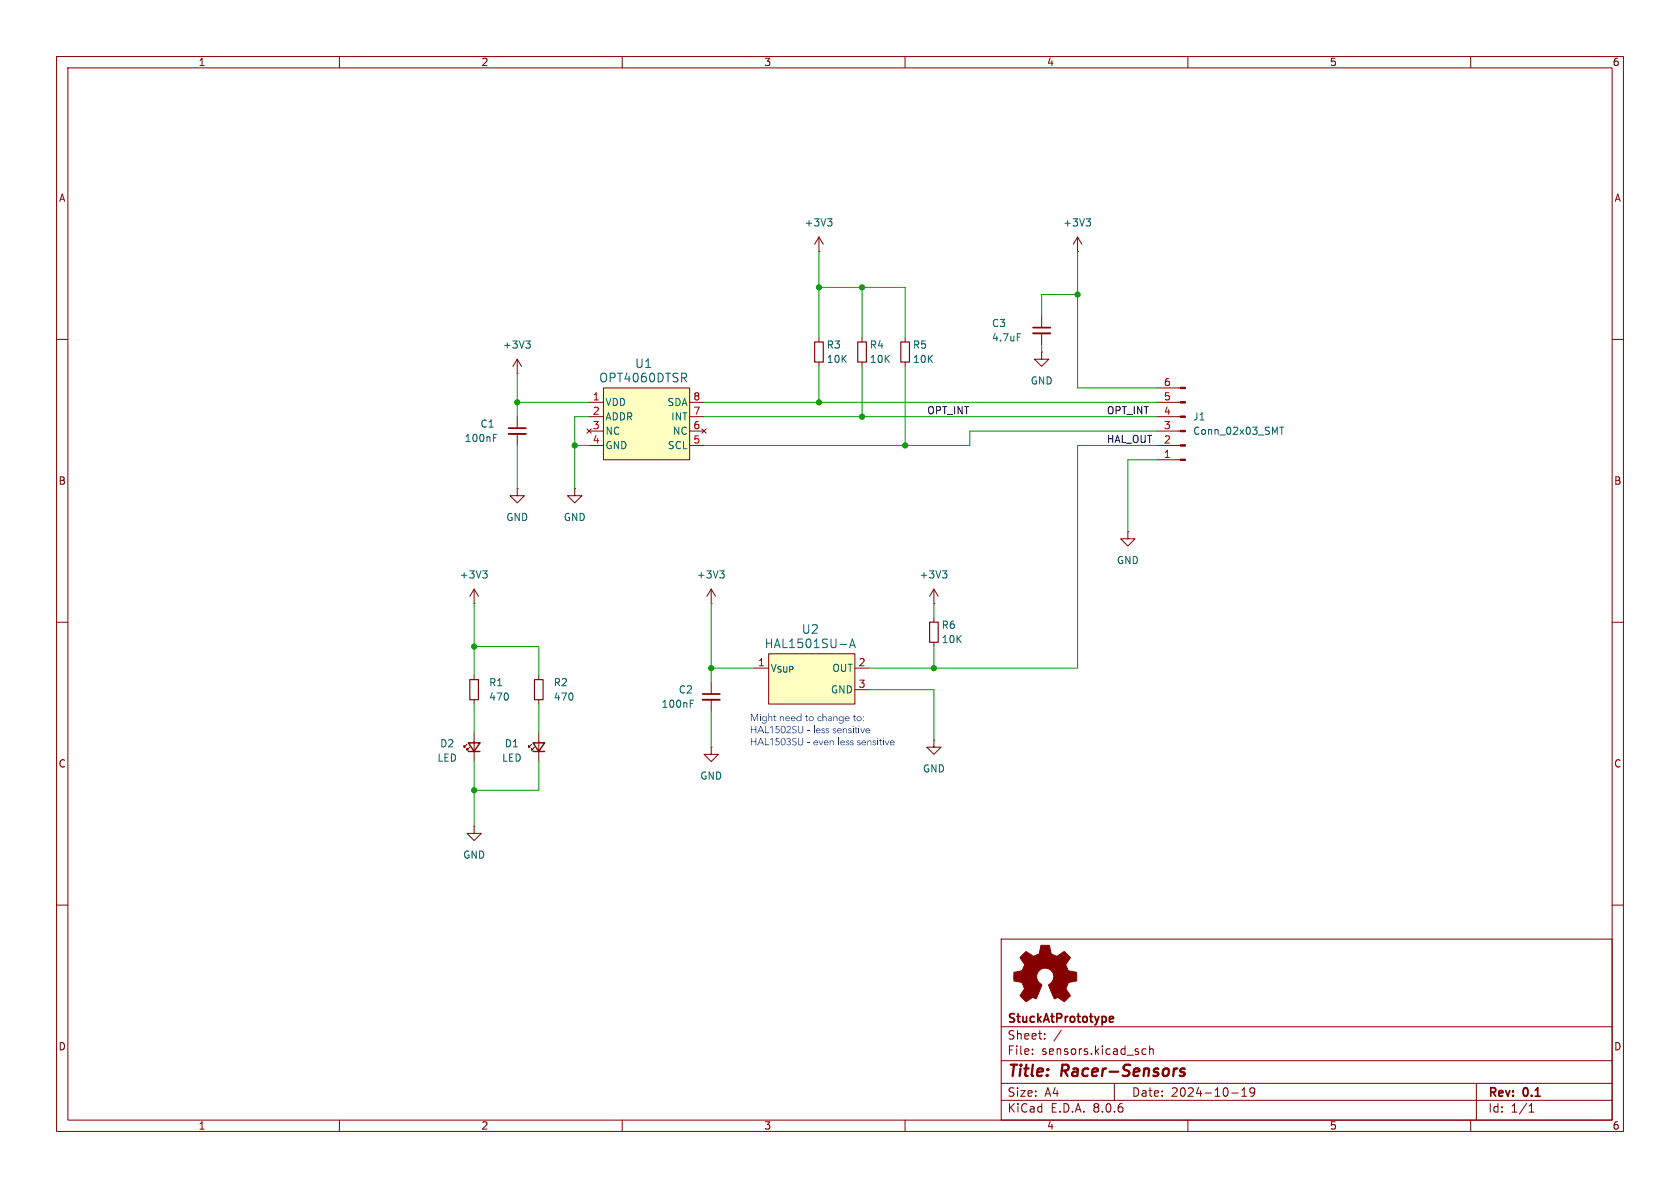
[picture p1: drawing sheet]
<svg xmlns="http://www.w3.org/2000/svg" width="297mm" height="210mm" viewBox="0 0 297 210" stroke-linecap="round" stroke-linejoin="round" font-family="sans-serif">
<g fill="none" stroke="#840000" stroke-width=".18">
<path d="M10 10h277v190h-277zM12 12h273v186h-273zM60 10v2M110 10v2M160 10v2M210 10v2M260 10v2M10 60h2M184.1 55.9v2M184.1 58.9v2.1M285 60h2M184.1 62.2v1.3h1.3l-1.3 1.3-1.2-1.3h1.2"/>
<path d="M184.1 62.2h.1M91.4 86.4v1.2h1.3l-1.3 1.3-1.2-1.3h1.2M91.4 86.4h.1M101.6 86.4v1.2h1.3l-1.3 1.3-1.3-1.3h1.3M101.6 86.4h.1M10 110h2M83.8 106.7h.1M83.8 104.1v2.6M83.8 119.4v.7M83.8 104.1l-.7 1.3M83.8 104.1l.8 1.3M95.2 119.4v.7"/>
<path d="M125.7 106.7h.1M125.7 104.1v2.6M125.7 104.1l-.7 1.3M125.7 104.1l.8 1.3M165.1 109.2v.8M165.1 113.5v.8M285 110h2M83.8 123.7v.8M95.2 123.7v.8M125.7 132.1v1.3h1.3l-1.3 1.2-1.2-1.2h1.2M125.7 132.1h.1M125.7 120.7v2"/>
<path d="M125.7 123.7v2M165.1 130.8v1.3h1.3l-1.3 1.3-1.3-1.3h1.3M165.1 130.8h.1M10 160h2M285 160h2M177 166h108v32h-108zM60 198v2M110 198v2M160 198v2M177 194.5h108M177 191.5h108M177 187.5h108"/>
<path d="M177 181.5h108M182.5 186.3v.1M182.5 185.5v.1M184.7 183.6v.1M184.7 182.8v.1M187.6 182.1l-1.3 2M197 191.5v3M202.6 185.5l-.4-.1-.3 .3v.4l.1 .2h.6M203.2 185.5l.3-.1 .3 .1 .1 .9M203.2 184.9v1.5M210 198v2M217.7 193.2h1.2"/>
<path d="M219.5 193.8h.9M219.5 192.7l.5-.4v1.5M221.8 192.9l-.3 .3h-.3l-.2-.3 .1-.5 .4-.1 .2 .1a.99 .99 0 0 1-.3 1.4h-.3M260 198v2M261 191.5v6.5M270.3 196.6h.9M270.3 195.5l.4-.4v1.5"/>
</g>
<path d="M209.5 189a.49 .49 0 0 0-.8 .3v.1l.5 .1 .2 .3-.1 .3-.2 .1-.5-.1" fill="none" stroke="#840000" stroke-width=".4"/>
<path d="M182.6 57.9h3.1M124.2 122.7h3.1M196.2 179.8l.4-.1 .2 .3-.7 .2M196.2 180.6h.6" fill="none" stroke="#840000" stroke-width=".3"/>
<path d="M164.3 110h1.6v3.5h-1.6zM83.1 120.1h1.5v3.6h-1.5zM94.5 120.1h1.5v3.6h-1.5z" fill="none" stroke="#840000" stroke-width=".2"/>
<path d="M182.6 58.9h3.1M124.2 123.7h3.1" fill="none" stroke="#840000" stroke-width=".33"/>
<path d="M179.8 59h.7M85.3 100.9h.8l-.4 .5M85.9 101.4l.2 .2v.3l-.2 .3M127.2 100.9h.8l-.4 .5M127.8 101.4l.2 .2v.3l-.2 .3M122 124.4h.5M122 123.8h.6" fill="none" stroke="#006464" stroke-width=".18"/>
<path d="M135.9 115.6h15.2v8.9h-15.2z" fill="#ffffc2"/>
<g fill="none" stroke="#840000" stroke-width=".18">
<path d="M144.8 44.5h.1M144.8 41.9l-.8 1.3M144.8 41.9v2.6M144.8 59.7v.8M144.8 41.9l.7 1.3M152.4 59.7v.8M190.5 44.5h.1M190.5 41.9l-.8 1.3M190.5 41.9v2.6M190.5 41.9l.8 1.3M91.4 66h.1M91.4 63.5v2.5"/>
<path d="M91.4 73.7v2M91.4 76.7v2M91.4 63.5l-.7 1.3M91.4 63.5l.8 1.3M144.8 64v.8M152.4 64v.8M204.5 68.6h4.2M204.5 71.1h4.2M204.5 73.7h4.2M204.5 76.2h4.2M204.5 78.7h4.2M199.4 94v1.3h1.3l-1.3 1.2-1.3-1.2h1.3"/>
<path d="M199.4 94h.1M204.5 81.3h4.2M133.3 118.1h2.6M135.9 115.6h15.2v8.9h-15.2zM151.1 118.1h2.6M165.1 106.7h.1M165.1 104.1l-.8 1.3M165.1 104.1v2.6M165.1 104.1l.8 1.3M82.5 131.6l-.5 .5v-.3v.3h.3M83.1 132.1l-.6 .5v-.3v.3h.3M83.8 129.5v5.1"/>
<path d="M94 131.6l-.5 .5v-.3v.3h.2M94.5 132.1l-.5 .5v-.3v.3h.2M95.2 129.5v5.1M151.1 121.9h2.6M83.8 146.1v1.2h1.3l-1.3 1.3-1.3-1.3h1.3M83.8 146.1h.1"/>
</g>
<g fill="none" stroke="#006464" stroke-width=".18">
<path d="M146.3 38.7h.8l-.4 .5M146.8 39.2l.3 .2v.3l-.3 .2M192 38.7h.8l-.4 .5M192.6 39.2l.2 .2v.3l-.2 .2M87.2 77.4h.5M87.2 76.8h.6M93 60.3h.7l-.4 .5M93.5 60.8l.2 .2v.3l-.2 .2M226.2 75.5h.8M226.6 75.5v1.3M150.2 114.5l.5-1.5 .5 1.5M150.3 114.1h.8"/>
<path d="M166.6 100.9h.8l-.4 .5M167.2 101.4l.2 .2v.3l-.2 .3"/>
</g>
<g fill="#840000" stroke="#840000" stroke-width=".18">
<path d="M180.8 168.7l.6-.5 .9 .6a.62 .62 0 0 0 1 0l.2-.1a1.62 1.62 0 0 0 .5-1.4l.1-.2h1.4l.2 .8a.74 .74 0 0 0 .7 1l.5 .2 1.3-.9 1 1-.4 .7a.75 .75 0 0 0-.2 1.2l.2 .5 1.5 .3v1.5l-1.4 .3-.1 .1a1.23 1.23 0 0 0-.2 1.2l.6 1-.1 .1-1 1-.8-.6a.54 .54 0 0 0-.8 .1l-1.1-2.4a2.33 2.33 0 0 0 .9-1.9 1.54 1.54 0 0 0-2.5-.7 1.54 1.54 0 0 0 .4 2.5l-1.1 2.5a.69 .69 0 0 0-1.1 .1l-.6 .4-1.1-1.1 .8-1.2-.2-.5a.71 .71 0 0 0-.9-.8l-.8-.1v-1.5l.5-.1a1.11 1.11 0 0 0 1.2-.7 .72 .72 0 0 0-.2-1.2l-.4-.6z"/>
<path d="M208.7 68.5h.8v.2h-.8z"/>
<path d="M208.7 71h.8v.2h-.8z"/>
<path d="M208.7 73.5h.8v.3h-.8z"/>
<path d="M208.7 76.1h.8v.2h-.8z"/>
<path d="M208.7 78.6h.8v.3h-.8z"/>
<path d="M208.7 81.2h.8v.2h-.8z"/>
</g>
<path d="M89.9 76.7h3.1" fill="none" stroke="#840000" stroke-width=".33"/>
<path d="M89.9 75.7h3.1" fill="none" stroke="#840000" stroke-width=".3"/>
<path d="M82.8 131.3h2l-1 1.5zM82.8 132.8h2M94.2 131.3h2.1l-1.1 1.5zM94.2 132.8h2.1" fill="none" stroke="#840000" stroke-width=".25"/>
<path d="M144 60.5h1.5v3.5h-1.5zM151.6 60.5h1.6v3.5h-1.6z" fill="none" stroke="#840000" stroke-width=".2"/>
<path d="M106.7 68.6h15.2v12.7h-15.2z" fill="#ffffc2"/>
<g fill="none" stroke="#840000" stroke-width=".18">
<path d="M160 59.7v.8M103.8 75.8l.7 .8M104.1 71.1h2.6M104.1 73.7h2.6M104.1 76.2h2.6M104.1 78.7h2.6M104.5 75.8l-.7 .8M106.7 68.6h15.2v12.7h-15.2zM121.9 71.1h2.6M121.9 73.7h2.6M121.9 76.2h2.6M121.9 78.7h2.6"/>
<path d="M124.1 75.8l.7 .8M124.8 75.8l-.7 .8M160 64v.8"/>
</g>
<path d="M120.9 66.8l.5 .7M121.3 66.1v.5" fill="none" stroke="#006464" stroke-width=".18"/>
<path d="M159.3 60.5h1.5v3.5h-1.5z" fill="none" stroke="#840000" stroke-width=".2"/>
<g fill="#0000c2">
<path d="M132.8 126.2h.2l.4 1 .4-1h.2v1.3h-.1v-1.1l-.5 1.1-.5-1.1v1.1h-.1z"/>
<path d="M135.8 126.1h.1v.7a.32 .32 0 0 1 .4-.2 .32 .32 0 0 1 .2 .3v.6h-.1v-.7h-.4l-.1 .7h-.1z"/>
<path d="M140.9 126.7l.3-.1 .4 .2v-.7h.1v1.4h-.1v-.2a.44 .44 0 0 1-.5 .2 .44 .44 0 0 1-.3-.5h.1a.33 .33 0 0 0 .5 .3 .33 .33 0 0 0 0-.5 .33 .33 0 0 0-.5 .2h-.1z"/>
<path d="M145.4 126.1h.1v.7a.32 .32 0 0 1 .4-.2 .32 .32 0 0 1 .2 .3v.6h-.1v-.7h-.3l-.2 .7h-.1z"/>
<path d="M132.8 128.3h.1v.6h.7v-.6h.1v1.3h-.1v-.6h-.7v.6h-.1z"/>
<path d="M134.4 128.3h.1l.6 1.3h-.2l-.1-.3h-.6l-.2 .3h-.1l.2-.5h.7l-.3-.6-.3 .6h-.1z"/>
<path d="M135.3 128.3h.1v1.2h.6v.1h-.7z"/>
<path d="M136.2 128.6l.4-.3v1.3h-.1v-1.1l-.3 .2z"/>
<path d="M137.2 128.3h.6v.2h-.5v.3a.41 .41 0 0 1 .5 .3 .41 .41 0 0 1-.2 .5 .41 .41 0 0 1-.5-.2l.1-.1a.3 .3 0 0 0 .4 .1 .3 .3 0 0 0 0-.4 .3 .3 0 0 0-.4 0z"/>
<path d="M138.2 128.4a.55 .55 0 0 1 .6 .2 .55 .55 0 0 1 .1 .7 .44 .44 0 0 1-.6 .3 .44 .44 0 0 1-.3-.6h.2a.35 .35 0 0 0 .3 .5 .35 .35 0 0 0 .3-.5 .35 .35 0 0 0-.3-.6 .35 .35 0 0 0-.3 .6l-.2-.1z"/>
<path d="M139.1 128.4a.4 .4 0 0 1 .7 .1 .4 .4 0 0 1-.2 .6l-.4 .4h.6v.1h-.8v-.1l.5-.6a.26 .26 0 0 0 .1-.4 .26 .26 0 0 0-.4 .1h-.1z"/>
<path d="M140.2 128.4l.4-.1 .2 .2-.1 .1a.28 .28 0 0 0-.4-.2 .28 .28 0 0 0-.1 .4 .28 .28 0 0 0 .4 .2 .4 .4 0 0 1 .1 .6 .4 .4 0 0 1-.7-.1l.1-.1a.29 .29 0 0 0 .4 .1 .29 .29 0 0 0 .2-.3 .29 .29 0 0 0-.4-.2l-.2-.2z"/>
<path d="M141.1 128.3h.1v.8a.34 .34 0 0 0 .3 .4 .34 .34 0 0 0 .4-.4v-.8h.1v.8a.46 .46 0 0 1-.5 .5 .46 .46 0 0 1-.4-.5z"/>
<path d="M142.7 129.1h.5v.1h-.5z"/>
<path d="M143.9 128.3h.1v1.3h-.1z"/>
<path d="M144.3 128.9a.41 .41 0 0 1 .5-.1 .41 .41 0 0 1 .3 .4h-.7l.1 .3 .5-.1a.44 .44 0 0 1-.5 .2 .44 .44 0 0 1-.3-.5h.7a.28 .28 0 0 0-.3-.3 .28 .28 0 0 0-.2 .3h-.2z"/>
<path d="M145.3 128.8h.3l.2 .1h-.2a.15 .15 0 0 0-.2 0 .15 .15 0 0 0 .1 .2 .3 .3 0 0 1 .2 .5 .3 .3 0 0 1-.5-.1l.1-.1a.19 .19 0 0 0 .1 .2 .19 .19 0 0 0 .3-.1 .19 .19 0 0 0-.2-.3l-.3-.1z"/>
<path d="M146 128.8h.3l.3 .1h-.2a.15 .15 0 0 0-.3 0 .15 .15 0 0 0 .2 .2 .3 .3 0 0 1 .2 .5 .3 .3 0 0 1-.5-.1v-.1a.19 .19 0 0 0 .2 .2 .19 .19 0 0 0 .2-.1 .19 .19 0 0 0-.1-.3l-.3-.1z"/>
<path d="M147.3 128.8h.3l.2 .1h-.2a.15 .15 0 0 0-.2 0 .15 .15 0 0 0 .1 .2 .3 .3 0 0 1 .3 .5 .3 .3 0 0 1-.6-.1l.1-.1a.19 .19 0 0 0 .1 .2 .19 .19 0 0 0 .3-.1 .19 .19 0 0 0-.1-.3l-.3-.1z"/>
<path d="M148.1 128.9a.41 .41 0 0 1 .5-.1 .41 .41 0 0 1 .2 .4h-.7l.2 .3 .5-.1a.44 .44 0 0 1-.5 .2 .44 .44 0 0 1-.3-.5h.7a.28 .28 0 0 0-.3-.3 .28 .28 0 0 0-.3 .3h-.1z"/>
<path d="M149 128.8h.1v.1a.32 .32 0 0 1 .4-.1 .32 .32 0 0 1 .2 .3v.5h-.1v-.7h-.4l-.1 .7h-.1z"/>
<path d="M150 128.8h.3l.2 .1h-.1a.15 .15 0 0 0-.3 0 .15 .15 0 0 0 .2 .2 .3 .3 0 0 1 .2 .5 .3 .3 0 0 1-.5-.1v-.1a.19 .19 0 0 0 .2 .2 .19 .19 0 0 0 .2-.1 .19 .19 0 0 0-.1-.3l-.3-.1z"/>
<path d="M150.8 128.8h.1v.8h-.1z"/>
<path d="M151.3 128.5h.1v.3h.2v.1h-.2v.5l.2 .2-.3-.1v-.6h-.2l.2-.1z"/>
<path d="M151.8 128.8h.1v.8h-.1z"/>
<path d="M152.1 128.8h.1l.3 .7 .3-.7h.1l-.3 .8h-.2z"/>
<path d="M153.1 128.9a.41 .41 0 0 1 .5-.1 .41 .41 0 0 1 .2 .4h-.7l.2 .3 .5-.1a.44 .44 0 0 1-.5 .2 .44 .44 0 0 1-.3-.5h.7a.28 .28 0 0 0-.3-.3 .28 .28 0 0 0-.3 .3h-.1z"/>
<path d="M132.8 130.5h.1v.5h.7v-.5h.1v1.2h-.1v-.6h-.7v.6h-.1z"/>
<path d="M134.4 130.5h.1l.6 1.2h-.2l-.1-.3h-.6l-.2 .3h-.1l.2-.4h.7l-.3-.7-.3 .7h-.1z"/>
<path d="M135.3 130.5h.1v1.1h.6v.1h-.7z"/>
<path d="M136.2 130.7l.4-.2v1.2h-.1v-1.1l-.3 .2z"/>
<path d="M137.2 130.5h.6v.1h-.5v.4a.41 .41 0 0 1 .5 .2 .41 .41 0 0 1-.2 .5 .41 .41 0 0 1-.5-.2h.1a.3 .3 0 0 0 .4 0 .3 .3 0 0 0 0-.4 .3 .3 0 0 0-.4 0z"/>
<path d="M138.2 130.6a.55 .55 0 0 1 .6 .1 .55 .55 0 0 1 .1 .7 .44 .44 0 0 1-.6 .3 .44 .44 0 0 1-.3-.6h.2a.35 .35 0 0 0 .3 .5 .35 .35 0 0 0 .3-.5 .35 .35 0 0 0-.3-.5 .35 .35 0 0 0-.3 .5l-.2-.1z"/>
<path d="M139.1 130.5a.34 .34 0 0 1 .6 0 .34 .34 0 0 1-.1 .6 .39 .39 0 0 1 0 .6 .39 .39 0 0 1-.6-.2h.1a.28 .28 0 0 0 .4 .1 .28 .28 0 0 0 .2-.3 .28 .28 0 0 0-.4-.2v-.1a.24 .24 0 0 0 .3-.1 .24 .24 0 0 0-.1-.4 .24 .24 0 0 0-.3 .2l-.1-.1z"/>
<path d="M140.2 130.5h.4l.2 .1-.1 .1a.28 .28 0 0 0-.4-.1 .28 .28 0 0 0-.1 .4 .28 .28 0 0 0 .4 .1 .4 .4 0 0 1 .1 .6 .4 .4 0 0 1-.7-.1l.1-.1a.29 .29 0 0 0 .4 .2 .29 .29 0 0 0 .2-.4 .29 .29 0 0 0-.4-.2l-.2-.2z"/>
<path d="M141.1 130.5h.1v.8a.34 .34 0 0 0 .3 .4 .34 .34 0 0 0 .4-.4v-.8h.1v.8a.46 .46 0 0 1-.5 .5 .46 .46 0 0 1-.4-.5z"/>
<path d="M148.2 130.4h.1v1.3h-.1z"/>
<circle cx="134.4" cy="126.3" r=".09"/>
<circle cx="155.2" cy="130.6" r=".09"/>
<circle cx="156.2" cy="130.6" r=".09"/>
</g>
<g fill="none" stroke="#009600" stroke-width=".18">
<path d="M144.8 50.8h15.2v8.9M144.8 44.5v15.2M152.4 50.8v8.9M190.5 52.1h-6.4v3.8M190.5 44.5v24.1h14M91.4 71.1h12.7M91.4 66v7.7M91.4 78.7v7.7M101.6 78.7h2.5M104.1 73.7h-2.5v12.7M124.5 73.7h80M124.5 71.1h80"/>
<path d="M144.8 64.8v6.3M152.4 64.8v8.9M160 64.8v13.9M184.1 61v1.2M204.5 76.2h-33.1v2.5h-46.9M204.5 78.7h-14v39.4h-36.8M204.5 81.3h-5.1v12.7M83.8 106.7v12.7M83.8 114.3h11.4v5.1M125.7 118.1h7.6M125.7 106.7v14M165.1 106.7v2.5"/>
<path d="M165.1 114.3v3.8M83.8 124.5v5M83.8 134.6v11.5M95.2 124.5v5M95.2 134.6v5.1h-11.4M125.7 125.7v6.4M153.7 121.9h11.4v8.9"/>
</g>
<g fill="#009600" stroke="#009600" stroke-width=".18">
<circle cx="165.1" cy="118.1" r=".46"/>
<circle cx="101.6" cy="78.7" r=".46"/>
<circle cx="91.4" cy="71.1" r=".46"/>
<circle cx="160" cy="78.7" r=".46"/>
<circle cx="152.4" cy="73.7" r=".46"/>
<circle cx="144.8" cy="71.1" r=".46"/>
<circle cx="190.5" cy="52.1" r=".46"/>
<circle cx="152.4" cy="50.8" r=".46"/>
<circle cx="144.8" cy="50.8" r=".46"/>
<circle cx="83.8" cy="114.3" r=".46"/>
<circle cx="83.8" cy="139.7" r=".46"/>
<circle cx="125.7" cy="118.1" r=".46"/>
</g>
<g font-size="2.8" fill="#840000">
<text x="178" y="190.9">Title:</text>
<text x="187.7" y="190.9">Racer-Sensors</text>
</g>
<g font-size="2.1" fill="#006464">
<text x="112.2" y="65.3">U1</text>
<text x="105.8" y="67.8">OPT4060DTSR</text>
<text x="141.7" y="112.2">U2</text>
<text x="135.1" y="114.8">HAL1501SU-A</text>
</g>
<g font-size="2.1" fill="#840000">
<text x="178" y="184">Sheet:</text>
<text x="178" y="181.2">StuckAtPrototype</text>
<text x="178" y="186.7">File:</text>
<text x="184.1" y="186.7">sensors.kicad_sch</text>
<text x="178" y="196.9">KiCad</text>
<text x="178" y="194.1">Size:</text>
<text x="184.7" y="194.1">A4</text>
<text x="185.7" y="196.9">E.D.A.</text>
<text x="193.3" y="196.9">8.0.6</text>
<text x="200" y="194.1">Date:</text>
<text x="207" y="194.1">2024-10-19</text>
<text x="263" y="194.3">Rev:</text>
<text x="263" y="196.9">Id:</text>
<text x="267.1" y="196.9">1/1</text>
<text x="269.4" y="194.3">0.1</text>
</g>
<g font-size="1.8" fill="#840000">
<text x="35" y="11.9">1</text>
<text x="85" y="11.9">2</text>
<text x="135" y="11.9">3</text>
<text x="185" y="11.9">4</text>
<text x="235" y="11.9">5</text>
<text x="285" y="11.9">6</text>
<text x="10.3" y="35.9">A</text>
<text x="285.3" y="35.9">A</text>
<text x="10.3" y="85.9">B</text>
<text x="285.3" y="85.9">B</text>
<text x="10.3" y="135.9">C</text>
<text x="285.3" y="135.9">C</text>
<text x="10.3" y="185.9">D</text>
<text x="285.3" y="185.9">D</text>
<text x="35" y="199.9">1</text>
<text x="85" y="199.9">2</text>
<text x="135" y="199.9">3</text>
<text x="185" y="199.9">4</text>
<text x="235" y="199.9">5</text>
<text x="285" y="199.9">6</text>
</g>
<g font-size="1.8" fill="#006464">
<text x="142.1" y="40.2">+3V3</text>
<text x="187.9" y="40.2">+3V3</text>
<text x="175.3" y="58">C3</text>
<text x="88.8" y="61.8">+3V3</text>
<text x="146.1" y="61.8">R3</text>
<text x="146.1" y="64.4">10K</text>
<text x="153.7" y="61.8">R4</text>
<text x="153.7" y="64.4">10K</text>
<text x="161.3" y="61.8">R5</text>
<text x="161.3" y="64.4">10K</text>
<text x="175.3" y="60.6">4.7uF</text>
<text x="106.9" y="72">VDD</text>
<text x="117.9" y="72">SDA</text>
<text x="182.1" y="68.2">GND</text>
<text x="84.8" y="75.8">C1</text>
<text x="106.9" y="74.5">ADDR</text>
<text x="106.9" y="77.1">NC</text>
<text x="118.6" y="74.5">INT</text>
<text x="118.9" y="77.1">NC</text>
<text x="210.8" y="74.5">J1</text>
<text x="210.8" y="77.1">Conn_02x03_SMT</text>
<text x="82.1" y="78.3">100nF</text>
<text x="106.9" y="79.6">GND</text>
<text x="118" y="79.6">SCL</text>
<text x="89.4" y="92.3">GND</text>
<text x="99.6" y="92.3">GND</text>
<text x="197.4" y="99.9">GND</text>
<text x="81.2" y="102.5">+3V3</text>
<text x="123.1" y="102.5">+3V3</text>
<text x="162.5" y="102.5">+3V3</text>
<text x="166.4" y="111.4">R6</text>
<text x="166.4" y="113.9">10K</text>
<text x="136.1" y="119">V_{SUP}</text>
<text x="147" y="119">OUT</text>
<text x="86.4" y="121.5">R1</text>
<text x="86.4" y="124.1">470</text>
<text x="97.8" y="121.5">R2</text>
<text x="97.8" y="124.1">470</text>
<text x="116.8" y="125.3">100nF</text>
<text x="119.9" y="122.8">C2</text>
<text x="146.8" y="122.8">GND</text>
<text x="77.2" y="134.8">LED</text>
<text x="77.7" y="132.3">D2</text>
<text x="88.7" y="134.8">LED</text>
<text x="89.1" y="132.3">D1</text>
<text x="163.1" y="136.8">GND</text>
<text x="123.7" y="138">GND</text>
<text x="81.8" y="152">GND</text>
</g>
<g font-size="1.8" fill="#a90000">
<text x="104.7" y="70.9">1</text>
<text x="122.5" y="70.9">8</text>
<text x="205.7" y="70.9">5</text>
<text x="205.7" y="68.3">6</text>
<text x="104.7" y="73.4">2</text>
<text x="104.7" y="75.9">3</text>
<text x="122.5" y="75.9">6</text>
<text x="122.5" y="73.4">7</text>
<text x="205.7" y="75.9">3</text>
<text x="205.7" y="73.4">4</text>
<text x="104.7" y="78.5">4</text>
<text x="122.5" y="78.5">5</text>
<text x="205.7" y="81">1</text>
<text x="205.7" y="78.5">2</text>
<text x="133.9" y="117.9">1</text>
<text x="151.7" y="117.9">2</text>
<text x="151.7" y="121.7">3</text>
</g>
<g font-size="1.8" fill="#0f0f0f">
<text x="163.8" y="73.3">OPT_INT</text>
<text x="195.6" y="73.3">OPT_INT</text>
<text x="195.6" y="78.4">HAL_OUT</text>
</g>
<g font-size="1.8" fill="#0000c2">
<text x="132.6" y="128.2">Might need to change to:</text>
<text x="132.6" y="132.4">HAL1503SU- even lesssensitive</text>
</g>
</svg>
